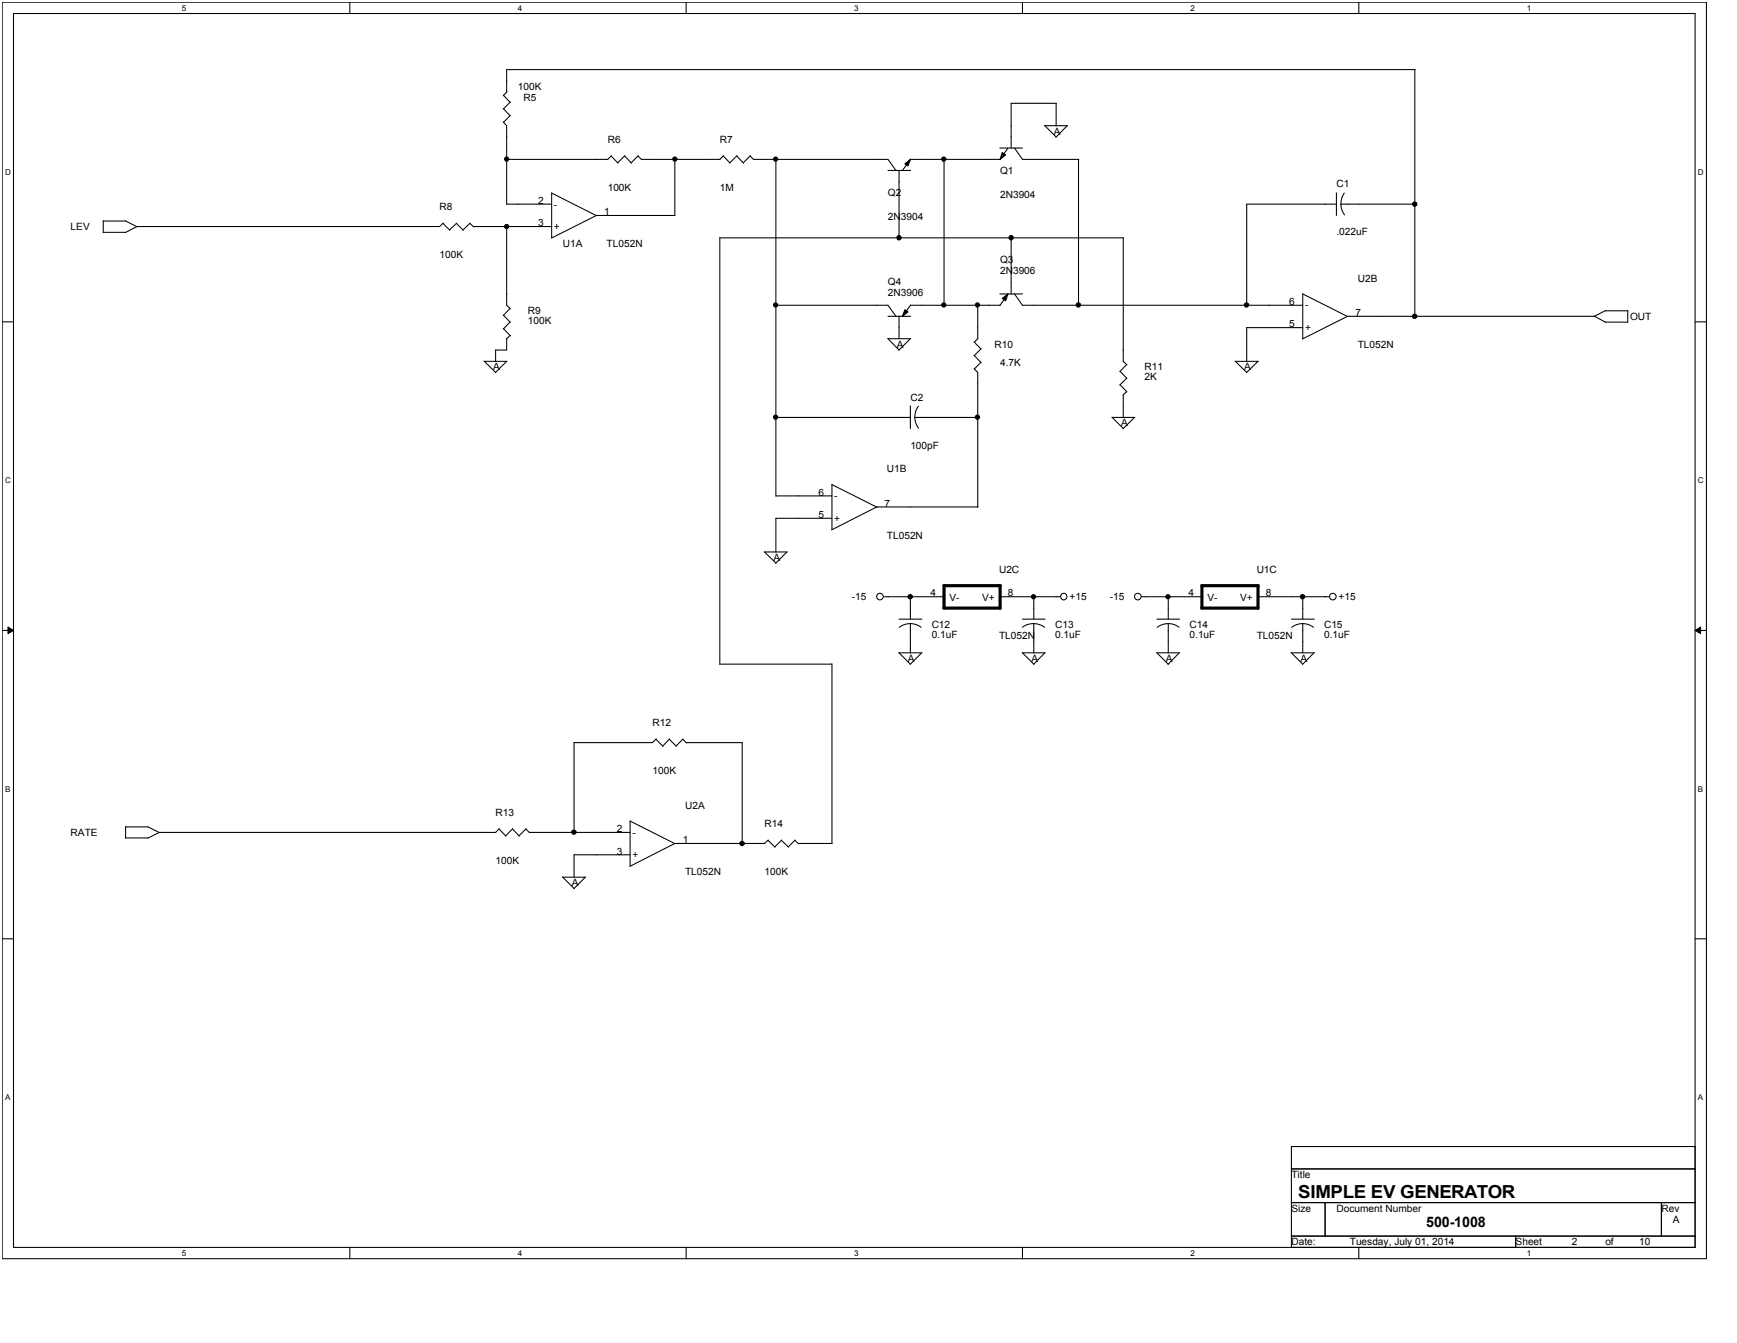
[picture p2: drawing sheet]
<svg xmlns="http://www.w3.org/2000/svg" width="279mm" height="216mm" viewBox="0 0 279 216" stroke-linecap="round" stroke-linejoin="round" font-family="sans-serif">
<path d="M.4 .4h274.1v202h-274.1zM2.2 2.2h270.5v198.3h-270.5z" fill="none" stroke="#000" stroke-width=".17"/>
<g fill="#fff">
<path d="M29.2 .6h.7v1.4h-.7z"/>
<path d="M29.2 200.7h.7v1.4h-.7z"/>
</g>
<path d="M56.3 .4v1.8M56.3 200.5v1.9" fill="none" stroke="#000" stroke-width=".17"/>
<g fill="#fff">
<path d="M83.3 .6h.7v1.4h-.7z"/>
<path d="M83.3 200.7h.7v1.4h-.7z"/>
</g>
<path d="M110.4 .4v1.8M110.4 200.5v1.9" fill="none" stroke="#000" stroke-width=".17"/>
<g fill="#fff">
<path d="M137.4 .6h.7v1.4h-.7z"/>
<path d="M137.4 200.7h.7v1.4h-.7z"/>
</g>
<path d="M164.5 .4v1.8M164.5 200.5v1.9" fill="none" stroke="#000" stroke-width=".17"/>
<g fill="#fff">
<path d="M191.5 .6h.7v1.4h-.7z"/>
<path d="M191.5 200.7h.7v1.4h-.7z"/>
</g>
<path d="M218.6 .4v1.8M218.6 200.5v1.9" fill="none" stroke="#000" stroke-width=".17"/>
<g fill="#fff">
<path d="M245.6 .6h.7v1.4h-.7z"/>
<path d="M245.6 200.7h.7v1.4h-.7z"/>
<path d="M.8 26.9h.9v1.4h-.9z"/>
<path d="M273.1 26.9h.9v1.4h-.9z"/>
<path d="M.8 76.5h.9v1.4h-.9z"/>
<path d="M273.1 76.5h.9v1.4h-.9z"/>
</g>
<path d="M.4 51.7h1.8M272.7 51.7h1.8" fill="none" stroke="#000" stroke-width=".17"/>
<g fill="#fff">
<path d="M.8 126.1h.8v1.4h-.8z"/>
<path d="M273.1 126.1h.8v1.4h-.8z"/>
</g>
<path d="M.4 101.4h1.8M272.7 101.4h1.8" fill="none" stroke="#000" stroke-width=".17"/>
<path d="M1.3 100.8l.9 .6-.9 .5zM272.7 101.4l.8-.6v1.1z" fill="#000"/>
<path d="M1.3 100.8l.9 .6-.9 .5zM272.7 101.4l.8-.6v1.1z" fill="none" stroke="#000" stroke-width=".16"/>
<g fill="#fff">
<path d="M.8 175.7h.8v1.4h-.8z"/>
<path d="M273.1 175.7h.8v1.4h-.8z"/>
</g>
<g fill="none" stroke="#000" stroke-width=".17">
<path d="M80.9 19.6l.6 .6v12.7M80.9 17.5l1.1 1.1M80.9 15.3l1.1 1.1M81.5 14.7l-.5 .6M82.1 18.6l-1.1 1.1M82.1 16.4l-1.1 1.1M169.9 16.6v3.6M169.9 16.6h-7.3v7.2M227.6 11.2v39.7M227.6 11.2h-146.1v3.6M16.6 37.3h3.6M16.6 35.5h3.6"/>
<path d="M16.6 35.5v1.8M20.2 35.5l1.9 1M71.3 35.9l1.1 1.1M71.3 35.9l-.6 .5h-48.7l-1.8 1M73.4 35.9l1.1 1.1M73.5 35.9l-1.2 1.1M75.6 35.9l.6 .6M75.6 35.9l-1.1 1.1M76.1 36.4h12.6M81.5 32.8h7.2M81.5 36.4v12.7l.6 .5M88.7 31v7.2"/>
<path d="M88.7 31l7.3 3.7M98.3 25.1l1.1 1.1M98.3 25l-.5 .6h-16.3M100.5 25.1l1.1 1.1M100.5 25l-1.1 1.2M102.6 25.1l.6 .6M102.7 25l-1.2 1.2M108.5 34.6h-12.6l-7.2 3.7M108.5 25.6v9.1M115.8 38.2h64.9M115.8 38.2v68.6M116.3 25.1l1.1 1.1"/>
<path d="M116.4 25l-.6 .6h-12.6M118.5 25.1l1.1 1.1M118.5 25l-1.1 1.2M120.7 25.1l.5 .6M120.7 25l-1.1 1.2M121.2 25.6h21.6l1.3 1.8M124.8 25.6v54.2M142.8 27.4h3.7M144.6 27.4v10.9M145.5 26.3l.9-.7-.3 1.1zM146.4 25.6h14.5M146.5 25.6l-1.3 1.8"/>
<path d="M151.9 25.6v23.5M160.8 23.8h3.7M161.2 24.5l.6 .4-.9 .7zM162.1 23.8l-1.3 1.9M162.6 38.2v9.1M163.2 23.8l1.3 1.8h9M168 20.2l1.9 1.8M168.1 20.2h3.6M171.7 20.2l-1.9 1.9M173.5 25.6v23.5M180.7 38.2v19.9l.6 .5M215 31v3.6"/>
<path d="M215 32.8h-14.5v16.3M215.7 32.8l.1 .8 .5 1M215.7 32.8h11.9M216.2 31l-.3 .7-.2 1.1M77.9 58l1.8 1.9M77.9 58.1h3.6M79.7 56.3v1.8M81 50.7l1.1 1.1M81 52.8l1.1 1.2M81.5 58.1l-1.8 1.8M81.5 54.5v1.8h-1.8M82 49.6l-1.1 1.1"/>
<path d="M82 51.8l-1.1 1.1M82 53.9l-.5 .6M124.8 49.1h18l1.3 1.8M142.8 54.4l1.8 1.9M142.8 54.5h3.7M142.8 50.9h3.7M144.6 50.8v3.7M145.5 49.8l.6 .3-.9 .8zM146.4 54.5l-1.8 1.8M146.4 49.1h14.5M146.5 49l-1.3 1.9M156.7 59.3l.6 .6v21.6"/>
<path d="M156.7 57.1l1.1 1.2M156.7 55l1.1 1.1M157.3 49.1v5.4M157.3 54.4l-.6 .6M157.8 58.2l-1.1 1.1M157.8 56.1l-1.1 1.1M160.8 47.3h3.7M161.2 48l.9-.7-.3 1.1zM162.1 47.3l-1.3 1.8M163.2 47.2l1.3 1.9h45M180.2 59.7l1.1 1.1M181.2 58.6l-1.1 1.1"/>
<path d="M198.7 58l1.8 1.9M198.7 58.1h3.7M202.4 58.1l-1.9 1.8M209.5 47.2v7.3M209.5 47.3l7.3 3.6M209.5 52.7h-9v5.4M256.4 50.8l1.8 1M256.5 50.9h-39.8l-7.2 3.6M258.2 51.8h3.6M258.2 50h3.7M258.3 49.9l-1.9 1M261.8 50v1.8"/>
<path d="M124.8 67.1h21.6M124.8 79.7h9M133.8 77.9v7.2M133.8 77.9l7.3 3.6M146.4 65.2v3.7M147.2 67.1l.2 1.1 .3 .6M147.2 67.1h10.1M147.7 65.3l-.3 .6-.2 1.2M178.9 67.1l1.8 1.8M178.9 67.1h3.6M180.2 61.9l1.1 1.1M180.7 63.5v3.6"/>
<path d="M181.2 60.8l-1.1 1.1M181.2 63l-.6 .5M182.5 67.1l-1.9 1.8M122.9 88.7l1.9 1.8M123 88.7h3.6M126.6 88.7l-1.8 1.9M133.8 83.3h-9v5.5M142.1 95.9h9.8M144.6 99.5h3.7M146.4 95.9v3.6M157.3 81.5h-16.3l-7.2 3.7M160.9 95.9h9.7"/>
<path d="M164.5 99.5h3.6M166.3 95.9v3.6M183.6 95.9h9.7M186.1 99.5h3.6M187.9 95.9v3.6M202.4 95.9h11.5M207.7 99.5h3.7M209.5 95.9v3.6M92.3 119.4v14.5M105.5 118.8l1.1 1.2M105.5 118.8l-.6 .6h-12.6M107.7 118.8l1.1 1.2"/>
<path d="M107.7 118.8l-1.1 1.1M109.8 118.8l.6 .6M109.9 118.8l-1.1 1.1M110.4 119.4h9M115.7 106.8h18.1M119.4 119.3v16.3M133.8 106.7v28.9M144.6 104.9l1.8 1.9M144.6 104.9h3.7M146.4 100.3l.8 .1 1 .4M146.4 100.3l-.7 .1-1 .4M146.4 100.3v4.7"/>
<path d="M148.3 104.9l-1.9 1.9M164.4 104.9l1.9 1.9M164.5 104.9h3.6M166.3 100.3l1.1 .2 .6 .3M166.3 100.3l-1.2 .2-.6 .3M166.3 100.3v4.7M168.1 104.9l-1.9 1.9M186.1 104.9l1.8 1.9M186.1 104.9h3.6M187.9 100.3l1.1 .2 .7 .3M187.9 100.3l-.8 .1-1 .4M187.9 100.3v4.6"/>
<path d="M189.7 104.9l-1.8 1.9M207.7 104.9l1.8 1.9M207.7 104.9h3.7M209.5 100.3l.8 .1 1 .4M209.5 100.3l-.7 .1-1 .4M209.5 100.3v4.6M211.4 104.9l-1.9 1.9M20.2 134.7h3.6M20.2 132.9h3.6M20.2 132.9v1.8M23.8 132.9l1.9 1M80.3 133.3l1.1 1.1"/>
<path d="M80.3 133.2l-.6 .6h-54.1l-1.8 .9M82.4 133.3l1.1 1.1M82.5 133.2l-1.2 1.2M84.6 133.3l.6 .6M84.6 133.2l-1.1 1.2M85.1 133.8h16.3M92.3 137.4h9.1M92.3 137.4v3.6M101.4 132v7.2M101.4 132l7.2 3.6M123.5 135.1l1.2 1.1M123.6 135l-.6 .6h-14.5l-7.2 3.7"/>
<path d="M125.7 135.1l1.1 1.1M125.7 135l-1.1 1.1M127.9 135.1l.5 .5M127.9 135l-1.1 1.1M128.4 135.6h5.5M.4 150.9h1.8M90.5 141l1.8 1.8M90.5 141h3.7M94.2 141l-1.9 1.9M272.7 150.9h1.8M207.7 184.3h65v16.2h-65zM207.7 187.9h65"/>
<path d="M207.7 193.3h65M207.7 198.7h65M213.1 193.3v5.4M243.8 198.7v1.8M267.2 193.3v5.4"/>
<circle cx="81.5" cy="25.6" r=".34"/>
<circle cx="81.5" cy="36.4" r=".34"/>
<circle cx="108.5" cy="25.6" r=".34"/>
<circle cx="124.8" cy="25.6" r=".34"/>
<circle cx="144.6" cy="38.2" r=".35"/>
<circle cx="151.8" cy="25.6" r=".34"/>
<circle cx="162.6" cy="38.2" r=".35"/>
<circle cx="227.6" cy="32.8" r=".36"/>
<circle cx="124.8" cy="49" r=".34"/>
<circle cx="151.8" cy="49" r=".34"/>
<circle cx="157.2" cy="49" r=".34"/>
<circle cx="173.5" cy="49" r=".36"/>
<circle cx="200.5" cy="49" r=".36"/>
<circle cx="227.6" cy="50.8" r=".36"/>
<circle cx="124.8" cy="67.1" r=".34"/>
<circle cx="157.2" cy="67.1" r=".34"/>
<circle cx="141.5" cy="95.9" r=".54"/>
<circle cx="146.4" cy="95.9" r=".36"/>
<circle cx="166.2" cy="95.9" r=".34"/>
<circle cx="171.1" cy="95.9" r=".52"/>
<circle cx="183" cy="95.9" r=".54"/>
<circle cx="187.9" cy="95.9" r=".34"/>
<circle cx="209.5" cy="95.9" r=".36"/>
<circle cx="214.4" cy="95.9" r=".54"/>
<circle cx="92.3" cy="133.8" r=".36"/>
<circle cx="119.4" cy="135.6" r=".36"/>
</g>
<g fill="#000">
<path d="M145.5 26.3l.9-.7-.3 1.1zM161.2 24.5l.6 .4-.9 .7zM145.5 49.8l.6 .3-.9 .8zM161.2 48l.9-.7-.3 1.1z"/>
<circle cx="81.5" cy="25.6" r=".34"/>
<circle cx="81.5" cy="36.4" r=".34"/>
<circle cx="108.5" cy="25.6" r=".34"/>
<circle cx="124.8" cy="25.6" r=".34"/>
<circle cx="144.6" cy="38.2" r=".35"/>
<circle cx="151.8" cy="25.6" r=".34"/>
<circle cx="162.6" cy="38.2" r=".35"/>
<circle cx="227.6" cy="32.8" r=".36"/>
<circle cx="124.8" cy="49" r=".34"/>
<circle cx="151.8" cy="49" r=".34"/>
<circle cx="157.2" cy="49" r=".34"/>
<circle cx="173.5" cy="49" r=".36"/>
<circle cx="200.5" cy="49" r=".36"/>
<circle cx="227.6" cy="50.8" r=".36"/>
<circle cx="124.8" cy="67.1" r=".34"/>
<circle cx="157.2" cy="67.1" r=".34"/>
<circle cx="146.4" cy="95.9" r=".36"/>
<circle cx="166.2" cy="95.9" r=".34"/>
<circle cx="187.9" cy="95.9" r=".34"/>
<circle cx="209.5" cy="95.9" r=".36"/>
<circle cx="92.3" cy="133.8" r=".36"/>
<circle cx="119.4" cy="135.6" r=".36"/>
</g>
<path d="M151.8 97.8h9.1M151.9 94.2h9M151.9 94.1v3.7M160.9 94.2v3.6M193.3 97.8h9.1M193.3 94.2h9.1M193.3 94.1v3.7M202.4 94.2v3.6" fill="none" stroke="#000" stroke-width=".51"/>
<text font-size="2.9" x="208.8" y="192.6">SIMPLE EV GENERATOR</text>
<text font-size="2.3" x="229.4" y="197.3">500-1008</text>
<g font-size="1.6">
<text x="83.3" y="14.4">100K</text>
<text x="84.2" y="16.2">R5</text>
<text x="97.8" y="22.9">R6</text>
<text x="115.8" y="22.9">R7</text>
<text x="169.5" y="21.6">A</text>
<text x="160.9" y="28">Q1</text>
<text x="70.7" y="33.7">R8</text>
<text x="86.6" y="32.8">2</text>
<text x="89.1" y="33.4">-</text>
<text x="97.2" y="34.6">1</text>
<text x="97.8" y="30.7">100K</text>
<text x="115.8" y="30.7">1M</text>
<text x="142.8" y="31.5">Q2</text>
<text x="142.8" y="35.4">2N3904</text>
<text x="160.9" y="31.8">2N3904</text>
<text x="215" y="30.1">C1</text>
<text x="11.4" y="37">LEV</text>
<text x="70.7" y="41.5">100K</text>
<text x="86.6" y="36.4">3</text>
<text x="89.1" y="37">+</text>
<text x="90.5" y="39.7">U1A</text>
<text x="97.6" y="39.7">TL052N</text>
<text x="215" y="37.9">.022uF</text>
<text x="142.8" y="45.8">Q4</text>
<text x="142.8" y="47.6">2N3906</text>
<text x="160.9" y="42.2">Q3</text>
<text x="160.9" y="44">2N3906</text>
<text x="218.4" y="45.3">U2B</text>
<text x="84.9" y="50.5">R9</text>
<text x="84.9" y="52.1">100K</text>
<text x="207.4" y="49">6</text>
<text x="207.4" y="52.6">5</text>
<text x="209.9" y="53.2">+</text>
<text x="209.9" y="49.6">-</text>
<text x="218" y="50.8">7</text>
<text x="262.2" y="51.4">OUT</text>
<text x="79.3" y="59.5">A</text>
<text x="144.3" y="55.9">A</text>
<text x="160" y="55.9">R10</text>
<text x="160.9" y="58.8">4.7K</text>
<text x="184.1" y="59.5">R11</text>
<text x="200.1" y="59.5">A</text>
<text x="218.4" y="55.9">TL052N</text>
<text x="146.4" y="64.4">C2</text>
<text x="184.1" y="61.1">2K</text>
<text x="180.3" y="68.5">A</text>
<text x="142.7" y="75.9">U1B</text>
<text x="146.4" y="72.1">100pF</text>
<text x="131.7" y="79.7">6</text>
<text x="131.7" y="83.3">5</text>
<text x="134.2" y="83.9">+</text>
<text x="134.2" y="80.3">-</text>
<text x="142.3" y="81.5">7</text>
<text x="142.7" y="86.6">TL052N</text>
<text x="124.4" y="90.2">A</text>
<text x="149.7" y="95.9">4</text>
<text x="160.7" y="92.2">U2C</text>
<text x="162.1" y="95.9">8</text>
<text x="191.2" y="95.9">4</text>
<text x="202.1" y="92.2">U1C</text>
<text x="203.6" y="95.9">8</text>
<text x="137" y="96.5">-15</text>
<text x="149.9" y="101">C12</text>
<text x="152.7" y="96.7">V-</text>
<text x="158" y="96.7">V+</text>
<text x="169.7" y="101">C13</text>
<text x="172" y="96.5">+15</text>
<text x="178.5" y="96.5">-15</text>
<text x="191.3" y="101">C14</text>
<text x="194.2" y="96.7">V-</text>
<text x="199.5" y="96.7">V+</text>
<text x="213" y="101">C15</text>
<text x="215.3" y="96.5">+15</text>
<text x="146.1" y="106.4">A</text>
<text x="149.9" y="102.6">0.1uF</text>
<text x="160.7" y="102.8">TL052N</text>
<text x="165.9" y="106.4">A</text>
<text x="169.7" y="102.6">0.1uF</text>
<text x="187.5" y="106.4">A</text>
<text x="191.3" y="102.6">0.1uF</text>
<text x="202.1" y="102.8">TL052N</text>
<text x="209.2" y="106.4">A</text>
<text x="213" y="102.6">0.1uF</text>
<text x="104.9" y="116.7">R12</text>
<text x="104.9" y="124.4">100K</text>
<text x="79.7" y="131.1">R13</text>
<text x="110.2" y="130">U2A</text>
<text x="11.4" y="134.4">RATE</text>
<text x="99.2" y="133.8">2</text>
<text x="99.2" y="137.4">3</text>
<text x="101.7" y="138">+</text>
<text x="101.7" y="134.4">-</text>
<text x="109.8" y="135.6">1</text>
<text x="123" y="132.9">R14</text>
<text x="79.7" y="138.9">100K</text>
<text x="92" y="142.5">A</text>
<text x="110.2" y="140.7">TL052N</text>
<text x="123" y="140.7">100K</text>
<text x="207.7" y="189.4">Title</text>
<text x="207.7" y="194.8">Size</text>
<text x="215" y="194.8">Document Number</text>
<text x="267.2" y="194.8">Rev</text>
<text x="269.1" y="196.6">A</text>
<text x="207.7" y="200.1">Date:</text>
<text x="217.1" y="200.1">Tuesday, July 01, 2014</text>
<text x="243.8" y="200.1">Sheet</text>
<text x="252.8" y="200.1">2</text>
<text x="258.2" y="200.1">of</text>
<text x="263.6" y="200.1">10</text>
</g>
<g font-size="1.3">
<text x="29.2" y="1.7">5</text>
<text x="83.3" y="1.7">4</text>
<text x="137.4" y="1.7">3</text>
<text x="191.5" y="1.7">2</text>
<text x="245.6" y="1.7">1</text>
<text x=".8" y="28.1">D</text>
<text x="273.1" y="28.1">D</text>
<text x=".8" y="77.6">C</text>
<text x="273.1" y="77.6">C</text>
<text x=".8" y="127.3">B</text>
<text x="273.1" y="127.3">B</text>
<text x=".8" y="176.8">A</text>
<text x="273.1" y="176.8">A</text>
<text x="29.2" y="201.9">5</text>
<text x="83.3" y="201.9">4</text>
<text x="137.4" y="201.9">3</text>
<text x="191.5" y="201.9">2</text>
<text x="245.6" y="201.9">1</text>
</g>
</svg>
